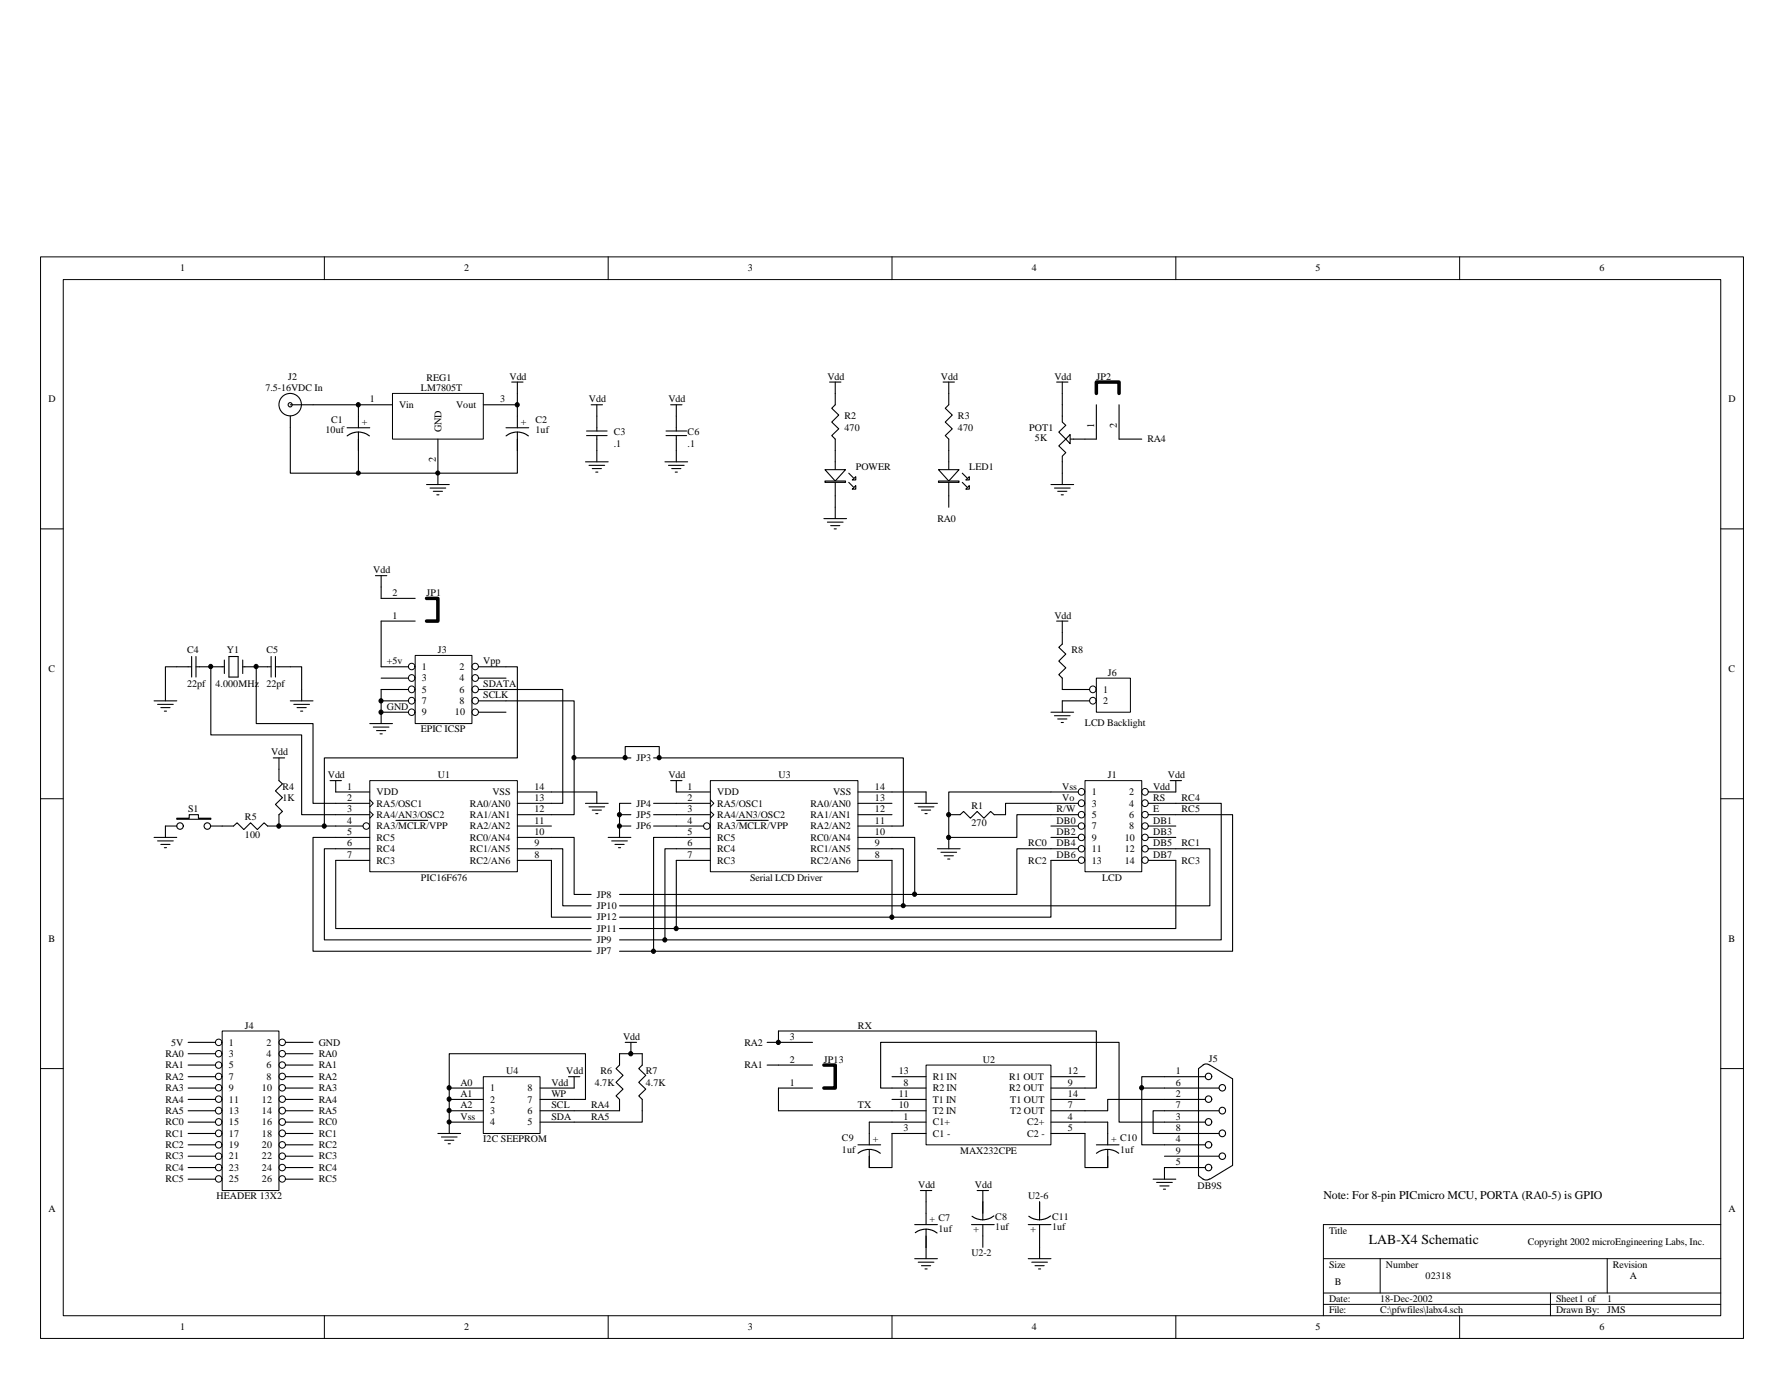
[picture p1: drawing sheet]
<svg xmlns="http://www.w3.org/2000/svg" width="279mm" height="216mm" viewBox="0 0 279 216" stroke-linecap="round" stroke-linejoin="round" font-family="sans-serif">
<g fill="none" stroke="#000" stroke-width=".16">
<path d="M6.3 40.2h266.7v169.3h-266.7zM9.9 43.8h259.6v162.2h-259.6zM50.8 40.2v3.6M95.2 40.2v3.6M139.7 40.2v3.6M184.1 40.2v3.6M228.6 40.2v3.6M6.3 82.8h3.6M269.5 82.8h3.5M6.3 125.1h3.6M269.5 125.1h3.5M6.3 167.3h3.6"/>
<path d="M269.5 167.3h3.5M207.3 197.1h62.2M216.2 197.1v5.3M251.7 197.1v5.3M269.5 191.7h-62.2v14.3M50.8 206v3.5M95.2 206v3.5M139.7 206v3.5M184.1 206v3.5M207.3 202.4h62.2M207.3 204.2h62.2M228.6 206v3.5"/>
<path d="M242.8 202.4v3.6"/>
</g>
<path d="M61.5 61.6h14.2v7.1h-14.2z" fill="#fff" stroke="#000" stroke-width=".16"/>
<g fill="none" stroke="#000" stroke-width=".17">
<path d="M80.1 59.8h1.8M81 59.8v1.8M45.5 65.2v1.8M47.2 63.4h1.8M54.4 67h3.5M56.1 67.6l.9 .2 .9 .4M56.1 67.6l-.9 .2-.8 .4M56.1 67.6v2.9M61.5 63.4h-5.4v3.6M66.8 75.9h3.6M67.4 76.4h2.4M67.9 76.9h1.4"/>
<path d="M68.4 77.5h.3M68.6 68.7v7.2M75.7 63.4h5.3v3.6M79.2 67h3.6M81 67.6l.9 .2 .9 .4M81 67.6l-.9 .2-.9 .4M81 67.6v2.9"/>
</g>
<circle cx="81" cy="63.4" r=".33" fill="#000" stroke="#000" stroke-width=".16"/>
<circle cx="45.4" cy="63.4" r=".33" fill="#fff" stroke="#000" stroke-width=".17"/>
<path d="M45.5 67v7.1h35.5v-3.6M47.2 63.3a1.76 1.76 0 0 0-2.5-1.5 1.76 1.76 0 0 0-.4 2.9 1.76 1.76 0 0 0 2.8-.9l.1-.4M49 63.4h7.1M56.1 70.5v3.6M91.7 72.3h3.5M91.9 68.2h3.2M91.9 67.5h3.2M92.2 72.9h2.5M92.8 73.4h1.4M93.3 73.9h.3M93.5 65.2v2.3M93.5 68.2v4.1" fill="none" stroke="#000" stroke-width=".17"/>
<path d="M34.8 161.4h8.9v25h-8.9z" fill="#fff" stroke="#000" stroke-width=".16"/>
<g fill="none" stroke="#000" stroke-width=".16">
<path d="M34.8 177.4a.51 .51 0 0 0-.7-.4 .51 .51 0 0 0-.2 .8 .51 .51 0 0 0 .8-.1l.1-.3M44.7 177.4a.51 .51 0 0 0-.7-.4 .51 .51 0 0 0-.2 .8 .51 .51 0 0 0 .8-.1l.1-.3"/>
<circle cx="34.2" cy="173.9" r=".52"/>
<circle cx="34.2" cy="175.7" r=".52"/>
<circle cx="34.2" cy="165" r=".51"/>
<circle cx="34.2" cy="168.5" r=".51"/>
<circle cx="34.2" cy="172.1" r=".51"/>
<circle cx="34.2" cy="179.2" r=".51"/>
<circle cx="34.2" cy="166.8" r=".51"/>
<circle cx="34.2" cy="163.2" r=".51"/>
<circle cx="34.2" cy="170.3" r=".51"/>
<circle cx="44.2" cy="173.9" r=".52"/>
<circle cx="44.2" cy="175.7" r=".52"/>
<circle cx="44.2" cy="165" r=".51"/>
<circle cx="44.2" cy="168.5" r=".51"/>
<circle cx="44.2" cy="172.1" r=".51"/>
<circle cx="44.2" cy="179.2" r=".51"/>
<circle cx="44.2" cy="163.2" r=".51"/>
<circle cx="44.2" cy="166.8" r=".51"/>
<circle cx="44.2" cy="170.3" r=".51"/>
<circle cx="34.2" cy="182.8" r=".51"/>
<circle cx="34.2" cy="184.6" r=".51"/>
<circle cx="34.2" cy="181" r=".51"/>
<circle cx="44.2" cy="184.6" r=".51"/>
<circle cx="44.2" cy="182.8" r=".51"/>
<circle cx="44.2" cy="181" r=".51"/>
</g>
<g fill="none" stroke="#000" stroke-width=".17">
<path d="M92.6 63.4h1.8M93.5 63.4v1.8M166.4 63.4v2.7l.5 .5-1.1 1 1.1 1.1-1.1 1.1 1.1 1.1-.5 .5v2.7M166.9 68.7h3M29.5 163.2h4.2M29.5 165h4.2M29.5 166.8h4.2M29.5 168.6h4.2M29.5 170.3h4.2M29.5 172.1h4.2M29.5 173.9h4.2M29.5 175.7h4.2"/>
<path d="M29.5 177.5h4.2M29.5 179.2h4.2M44.7 163.2h4.3M44.7 165h4.3M44.7 166.8h4.3M44.7 168.6h4.3M44.7 170.3h4.3M44.7 172.1h4.3M44.7 173.9h4.3M44.7 175.7h4.3M44.7 177.5h4.3M44.7 179.2h4.3"/>
<path d="M29.5 181h4.2M29.5 182.8h4.2M29.5 184.6h4.2M44.7 181h4.3M44.7 182.8h4.3M44.7 184.6h4.3"/>
</g>
<path d="M167.6 68v1.5l-.7-.8z" fill-rule="evenodd" fill="#fff" stroke="#000" stroke-width=".17"/>
<path d="M130.8 70.5v8.9M132.9 75.5l.7 .7M132.9 74.1l.7 .7M164.6 75.9h3.5M165.1 76.4h2.5M165.7 76.9h1.4M166.2 77.5h.3M166.4 74.1v1.8" fill="none" stroke="#000" stroke-width=".17"/>
<g fill="#fff" stroke="#000" stroke-width=".17">
<path d="M129.2 73.5h3.2l-1.6 1.8z" fill-rule="evenodd"/>
<path d="M133.5 76.6l.5-.6v.6z" fill-rule="evenodd"/>
<path d="M133.5 75.1l.5-.5v.5z" fill-rule="evenodd"/>
</g>
<path d="M129.2 75.3h3.2v.2h-3.2z" fill="#fff" stroke="#000" stroke-width=".17"/>
<path d="M129.9 59.8h1.8M130.8 59.8v3.6l-.5 .5 1.1 1.1-1.1 1.1 1.1 1-1.1 1.1 .5 .5v1.8M45.5 63.4h1.7M81 61.6v1.8" fill="none" stroke="#000" stroke-width=".17"/>
<path d="M145 166.8h19.6v12.4h-19.6z" fill="#fff" stroke="#000" stroke-width=".16"/>
<g fill="none" stroke="#000" stroke-width=".17">
<path d="M130.8 79.4v1.8M166.4 61.6v1.8M129 81.2h3.6M129.6 81.7h2.4M130.1 82.3h1.4M130.6 82.8h.4M121.9 161.4h49.8v8.9h-7.1M121.9 173.9h23.1M134.4 179.2h3.5M136.1 180l.9 .1 .9 .5M136.1 180l-.9 .1-.8 .5M139.7 168.6h5.3"/>
<path d="M139.7 172.1h5.3M145 177.5h-5.3v5.3h-3.6v-2.8M145 170.3h-7.1v-7.1h37.4v12.5h13.5M145 175.7h-8.9v3.5M164.6 177.5h5.3v5.3h3.6v-2.8M164.6 168.6h5.3M164.6 172.1h5.3M164.6 175.7h8.9v3.5M171.7 179.2h3.6M173.5 180l.9 .1 .8 .5M173.5 180l-.9 .1-.9 .5M178.8 170.3h12.1"/>
<path d="M188.4 166.7l.7-.1 .3 .2M188.4 166.8l-.7 .5v16.8l1 .6h.4l.3-.1M188.8 168.6h-10v10.6h10M188.8 172.1h-15.3v1.8h-8.9M189.5 166.8l3.5 2.1v13.6l-3.5 2.1M190.9 173.9h-10.3v3.6h10.3M191.9 177.4a.51 .51 0 0 0-.7-.4 .51 .51 0 0 0-.2 .8 .51 .51 0 0 0 .9-.1v-.3M143.3 191.7h3.5M143.3 197.1h3.5M143.8 197.6h2.5M144.1 186.4h1.8M144.3 198.2h1.5"/>
<path d="M144.9 198.7h.3M145 192.4l.9 .2 .9 .4M145 192.4l-.9 .2-.8 .4M145 186.4v5.3M145 192.4v4.7M152.1 191.7h3.6M153 186.4h1.8M153.9 186.4v4.6M153.9 191.7v3.6M155.7 190.4l-.7 .4-.7 .2-1.3-.2-.8-.4M161 191.7h3.6M161 197.1h3.6"/>
<path d="M161.6 197.6h2.4M162.1 198.2h1.4M162.6 198.7h.4M162.8 188.2v2.8M162.8 191.7v5.4M164.5 190.4l-.6 .4-.7 .2-1.3-.2-.8-.4M180.6 184.6h3.5M181.1 185.1h2.5M181.7 185.7h1.4M182.2 186.2h.3M182.4 181h8.5M188.8 182.8h-6.4v1.8"/>
<circle cx="189.3" cy="175.7" r=".52"/>
<circle cx="189.3" cy="168.5" r=".51"/>
<circle cx="189.3" cy="172.1" r=".51"/>
<circle cx="189.3" cy="179.2" r=".51"/>
<circle cx="191.4" cy="173.9" r=".52"/>
<circle cx="191.4" cy="170.3" r=".51"/>
<circle cx="189.3" cy="182.8" r=".51"/>
<circle cx="191.4" cy="181" r=".51"/>
</g>
<path d="M169.9 122.2h8.9v14.3h-8.9z" fill="#fff" stroke="#000" stroke-width=".16"/>
<g fill="none" stroke="#000" stroke-width=".16">
<path d="M169.9 125.7a.51 .51 0 0 0-.7-.4 .51 .51 0 0 0-.2 .8 .51 .51 0 0 0 .8-.1l.1-.2M179.8 125.7a.51 .51 0 0 0-.7-.4 .51 .51 0 0 0-.2 .8 .51 .51 0 0 0 .9-.1v-.2"/>
<circle cx="169.4" cy="124" r=".52"/>
<circle cx="169.4" cy="131.1" r=".51"/>
<circle cx="169.4" cy="127.6" r=".51"/>
<circle cx="169.4" cy="134.7" r=".51"/>
<circle cx="169.4" cy="132.9" r=".51"/>
<circle cx="169.4" cy="129.3" r=".51"/>
<circle cx="179.3" cy="124" r=".52"/>
<circle cx="179.3" cy="131.1" r=".51"/>
<circle cx="179.3" cy="134.7" r=".51"/>
<circle cx="179.3" cy="127.6" r=".51"/>
<circle cx="179.3" cy="132.9" r=".51"/>
<circle cx="179.3" cy="129.3" r=".51"/>
</g>
<g fill="none" stroke="#000" stroke-width=".17">
<path d="M146.8 132.9h3.6M147.4 133.4h2.4M147.9 134h1.4M148.4 134.5h.4M164.6 127.6h4.3M164.6 129.3h4.3M164.6 131.1h4.3M164.6 132.9h4.3M164.6 134.7h4.3M168.9 125.8h-11.4v1.8h-1.8l-.5-.6-1.1 1.1-1.1-1.1-1 1.1-1.1-1.1-.5 .6h-1.8M168.9 124h-20.3v8.9M179.9 124h4.2"/>
<path d="M179.9 125.8h4.2M179.9 127.6h4.2M179.9 129.3h4.2M179.9 131.1h4.2M179.9 132.9h4.2M179.9 134.7h4.2"/>
</g>
<path d="M171.7 106.2h5.3v5.3h-5.3z" fill="#fff" stroke="#000" stroke-width=".16"/>
<path d="M171.7 107.9a.51 .51 0 0 0-.7-.4 .51 .51 0 0 0-.2 .8 .51 .51 0 0 0 .8-.1l.1-.3M171.7 109.7a.51 .51 0 0 0-.7-.5 .51 .51 0 0 0-.2 .9 .51 .51 0 0 0 .8-.1l.1-.3" fill="none" stroke="#000" stroke-width=".16"/>
<path d="M165.5 97.2h1.8M166.4 97.2v3.6l-.6 .5 1.1 1.1-1.1 1.1 1.1 1.1-1.1 1 .6 .6v1.7h4.2M164.6 111.5h3.5M165.1 112.1h2.5M165.7 112.6h1.4M166.2 113.1h.3M170.6 109.7h-4.2v1.8M25.9 129.3h1.8M33 129.3h1.8M164.6 127.6h-5.3v3.5h-10.7M183.3 122.2h1.7M184.1 122.2v1.8" fill="none" stroke="#000" stroke-width=".17"/>
<path d="M27.7 128.1h1.9v-.5h1.5v.5h1.9v.2h-5.3z" fill-rule="evenodd" fill="#fff" stroke="#000" stroke-width=".17"/>
<g fill="none" stroke="#000" stroke-width=".17">
<path d="M42.8 118.7h1.8M43.7 118.7v3.5l.5 .5-1.1 1.1 1.1 1.1-1.1 1 1.1 1.1-.5 .6v1.7h-1.8l-.5-.5-1.1 1.1-1.1-1.1-1 1.1-1.1-1.1-.5 .5h-1.8"/>
<circle cx="28.2" cy="129.3" r=".51"/>
<circle cx="32.5" cy="129.3" r=".51"/>
</g>
<path d="M65 102.6h8.9v10.7h-8.9z" fill="#fff" stroke="#000" stroke-width=".16"/>
<g fill="none" stroke="#000" stroke-width=".16">
<path d="M65 107.9a.51 .51 0 0 0-.7-.4 .51 .51 0 0 0-.2 .8 .51 .51 0 0 0 .8-.1l.1-.3M65 109.7a.51 .51 0 0 0-.7-.5 .51 .51 0 0 0-.2 .9 .51 .51 0 0 0 .8-.1l.1-.3M74.9 107.9a.51 .51 0 0 0-.7-.4 .51 .51 0 0 0-.2 .8 .51 .51 0 0 0 .9-.1v-.3M74.9 109.7a.51 .51 0 0 0-.7-.5 .51 .51 0 0 0-.2 .9 .51 .51 0 0 0 .9-.1v-.3"/>
<circle cx="64.5" cy="106.2" r=".52"/>
<circle cx="64.5" cy="104.4" r=".51"/>
<circle cx="64.5" cy="111.5" r=".51"/>
<circle cx="74.4" cy="106.2" r=".52"/>
<circle cx="74.4" cy="104.4" r=".51"/>
<circle cx="74.4" cy="111.5" r=".51"/>
</g>
<g fill="none" stroke="#000" stroke-width=".17">
<path d="M58.8 90.1h1.8M59.7 90.1v3.6h5.3M65 97.2h-5.3v7.2h4.3M24.1 109.7h3.6M24.7 110.3h2.4M25.2 110.8h1.4M25.7 111.3h.4M30 104.4h-4.1v5.3M30 102.8v3.2M30.7 104.4h4.4M30.7 102.8v3.2M35.1 103.3v2.2"/>
<path d="M35.9 102.8h1.4v3.2h-1.4zM38 104.4h4.5M38 103.3v2.2M42.5 102.8v3.2M43.1 104.4h4.1v5.3M43.1 102.8v3.2M45.5 109.7h3.5M46 110.3h2.5M46.5 110.8h1.5M47.1 111.3h.3M57.9 113.3h3.6M58.5 113.8h2.4"/>
<path d="M59 114.4h1.4M59.5 114.9h.4M59.7 106.2h4.3M59.7 109.7h4.3M59.7 111.5h4.3M64 107.9h-4.3v5.4M75 104.4h4.2M75 106.2h4.2M75 107.9h4.2M75 109.7h4.2M75 111.5h4.2M24.1 131.1h3.6"/>
<path d="M24.7 131.7h2.4M25.2 132.2h1.4M25.7 132.7h.4M25.9 129.3v1.8M43.7 129.3h8.9M97 165v1.8l-.5 .5 1.1 1.1-1.1 1.1 1.1 1-1.1 1.1 .5 .5v1.8M100.6 165v1.8l-.6 .5 1.1 1.1-1.1 1.1 1.1 1-1.1 1.1 .6 .5v1.8"/>
</g>
<path d="M66.8 93.7h1.8v3.5h-1.8" fill="none" stroke="#000" stroke-width=".55"/>
<path d="M75.7 168.6h8.9v8.9h-8.9z" fill="#fff" stroke="#000" stroke-width=".16"/>
<g fill="none" stroke="#000" stroke-width=".17">
<path d="M165.5 59.8h1.8M166.4 59.8v1.8M104.1 72.3h3.6M104.3 68.2h3.2M104.3 67.5h3.2M104.7 72.9h2.4M105 63.4h1.8M105.2 73.4h1.4M105.7 73.9h.4M105.9 63.4v4.1M105.9 68.2v4.1M171.7 63.4v5.3h-1.8"/>
<path d="M175.3 63.4v5.3h3.5M68.6 177.5h3.5M69.1 178h2.5M69.6 178.5h1.5M70.2 179.1h.3M70.4 170.3v-5.3h21.3v7.1h-7.1M70.4 170.3h5.3M70.4 172.1h5.3M70.4 173.9h5.3M70.4 175.7h5.3M70.4 170.3v7.2M84.6 173.9h12.4"/>
<path d="M89 168.6h1.8M89.9 168.6v1.7h-5.3M97 165h3.6M97.9 163.2h1.8M98.8 163.2v1.8M100.6 173.9v1.8h-16"/>
</g>
<path d="M171.7 61.6v-1.8h3.6v1.8" fill="none" stroke="#000" stroke-width=".55"/>
<path d="M57.9 122.2h23.1v14.3h-23.1z" fill="#fff" stroke="#000" stroke-width=".16"/>
<g fill="none" stroke="#000" stroke-width=".17">
<path d="M52.6 125.8h5.3M52.6 127.6h5.3M52.6 129.3h4.3M52.6 131.1h5.3M52.6 132.9h5.3M52.6 134.7h5.3M52.6 124h5.3M62 128.4h5M81 125.8h5.4M81 127.6h5.4M81 129.3h5.4M81 131.1h5.4"/>
<path d="M81 132.9h5.4M81 134.7h5.4M81 124h5.4"/>
</g>
<g fill="none" stroke="#000" stroke-width=".16">
<path d="M57.9 127l.6 .6-.6 .5M57.9 125.2l.6 .6-.6 .5"/>
<circle cx="57.4" cy="129.3" r=".51"/>
</g>
<path d="M111.3 122.2h23.1v14.3h-23.1z" fill="#fff" stroke="#000" stroke-width=".16"/>
<g fill="none" stroke="#000" stroke-width=".17">
<path d="M148.6 70.5v8.9M150.7 75.5l.7 .7M150.7 74.1l.7 .7M33 104.4v10.7h14.2v12.5h5.4M40.1 104.4v8.9h8.9v12.5h3.6M79.2 107.9h8.9v17.9h-1.7M79.2 109.7h10.7v17.9h-3.5M51.7 122.2h1.8M52.6 134.7v10.7h40M52.6 132.9h-1.8v14.3h41.8M52.6 131.1h-3.6v17.8h43.6M52.6 122.2v1.8"/>
<path d="M86.4 131.1h3.5v8.9h2.7M86.4 132.9h1.7v8.9h4.5M86.4 134.7v8.9h6.2M95.2 131.1h3.6M95.8 131.7h2.5M96.3 132.2h1.4M96.9 132.7h.3M97 127.6h1.8M97 129.3v1.8M98.8 125.8h-1.8v3.5h1.8M102.4 125.8h8.9M102.4 127.6h8.9"/>
<path d="M102.4 129.3h7.8M105 122.2h1.8M105.9 122.2v1.8h5.4M111.3 134.7h-5.4v10.7h78.2v-10.7M115.4 128.4h4.9M134.4 131.1h8.9v8.9h16v-7.1h5.3M134.4 132.9h7.1v8.9h48v-8.9h-5.4M134.4 134.7h5.3v8.9h24.9v-8.9M134.4 125.8h5.3M134.4 127.6h5.3M134.4 129.3h5.3M134.4 124h5.3"/>
<path d="M184.1 125.8h7.2v21.4h-87.2v-14.3h7.2M184.1 127.6h8.9v21.3h-90.6v-17.8h8.9M97 140h46.3M97 141.8h44.5M97 143.6h42.7M97 145.4h8.9M97 147.2h7.1M97 148.9h5.4"/>
</g>
<g fill="none" stroke="#000" stroke-width=".16">
<path d="M111.3 127l.5 .6-.5 .5M111.3 125.2l.5 .6-.5 .5"/>
<circle cx="110.7" cy="129.3" r=".51"/>
</g>
<g fill="#fff" stroke="#000" stroke-width=".17">
<path d="M147 73.5h3.2l-1.6 1.8z" fill-rule="evenodd"/>
<path d="M151.8 76v.6h-.5z" fill-rule="evenodd"/>
<path d="M151.3 75.1l.5-.5v.5z" fill-rule="evenodd"/>
</g>
<path d="M147 75.3h3.2v.2h-3.2z" fill="#fff" stroke="#000" stroke-width=".17"/>
<g fill="none" stroke="#000" stroke-width=".17">
<path d="M147.7 59.8h1.8M148.6 59.8v3.6l-.6 .5 1.1 1.1-1.1 1.1 1.1 1-1.1 1.1 .6 .5v1.8M79.2 104.4h1.8v14.3h-30.2v10.6M89.9 118.7h8.9M97.9 118.7v-1.8h5.4v1.8M102.4 118.7h39.1v10.6h-1.8M86.4 124h7.1v1.8M91.7 125.8h3.5M92.2 126.3h2.5M92.8 126.8h1.4M93.3 127.4h.3M139.7 124h5.3v1.8"/>
<path d="M143.3 125.8h3.5M143.8 126.3h2.5M144.3 126.8h1.5M144.9 127.4h.3M120.1 166.8h7.2M120.1 163.2h7.2M121.9 161.4v1.8M127.3 170.3h-5.4v3.6"/>
</g>
<path d="M129 166.8h1.8v3.5h-1.8" fill="none" stroke="#000" stroke-width=".55"/>
<g fill="#000" stroke="#000" stroke-width=".16">
<circle cx="56.1" cy="63.4" r=".33"/>
<circle cx="56.1" cy="74.1" r=".32"/>
<circle cx="68.6" cy="74.1" r=".32"/>
<circle cx="33" cy="104.4" r=".33"/>
<circle cx="40.1" cy="104.4" r=".33"/>
<circle cx="59.7" cy="111.5" r=".33"/>
<circle cx="59.7" cy="109.7" r=".33"/>
<circle cx="89.9" cy="118.6" r=".33"/>
<circle cx="97.9" cy="118.6" r=".33"/>
<circle cx="103.2" cy="118.6" r=".33"/>
<circle cx="43.7" cy="129.3" r=".33"/>
<circle cx="50.8" cy="129.3" r=".33"/>
<circle cx="97" cy="129.3" r=".33"/>
<circle cx="97" cy="127.6" r=".33"/>
<circle cx="143.2" cy="140" r=".33"/>
<circle cx="148.6" cy="131.1" r=".33"/>
<circle cx="148.6" cy="127.6" r=".33"/>
<circle cx="102.3" cy="148.9" r=".33"/>
<circle cx="104.1" cy="147.2" r=".33"/>
<circle cx="105.9" cy="145.4" r=".33"/>
<circle cx="139.7" cy="143.6" r=".33"/>
<circle cx="141.5" cy="141.8" r=".32"/>
<circle cx="70.3" cy="173.9" r=".33"/>
<circle cx="70.3" cy="172.1" r=".33"/>
<circle cx="70.3" cy="170.3" r=".33"/>
<circle cx="70.3" cy="175.7" r=".32"/>
<circle cx="98.8" cy="165" r=".33"/>
<circle cx="121.9" cy="163.2" r=".33"/>
<circle cx="178.8" cy="170.3" r=".33"/>
</g>
<text font-size="2.2" x="214.4" y="194.7">LAB-X4 Schematic</text>
<text font-size="1.9" x="207.3" y="187.7">Note: For 8-pin PICmicro MCU, PORTA (RA0-5) is GPIO</text>
<g font-size="1.6">
<text x="28.2" y="42.5">1</text>
<text x="72.7" y="42.5">2</text>
<text x="117.1" y="42.5">3</text>
<text x="161.6" y="42.5">4</text>
<text x="206" y="42.5">5</text>
<text x="250.5" y="42.5">6</text>
<text x="45.1" y="59.4">J2</text>
<text x="66.8" y="59.6">REG1</text>
<text x="79.8" y="59.4">Vdd</text>
<text x="129.6" y="59.4">Vdd</text>
<text x="147.4" y="59.4">Vdd</text>
<text x="165.1" y="59.4">Vdd</text>
<text x="171.7" y="59.4">JP2</text>
<text x="7.6" y="63">D</text>
<text x="41.6" y="61.2">7.5-16VDC In</text>
<text x="57.9" y="63">1</text>
<text x="62.5" y="63.9">Vin</text>
<text x="65.9" y="61.2">LM7805T</text>
<text x="71.4" y="63.9">Vout</text>
<text x="78.4" y="63">3</text>
<text x="92.2" y="63">Vdd</text>
<text x="104.7" y="63">Vdd</text>
<text x="132.2" y="65.7">R2</text>
<text x="150" y="65.7">R3</text>
<text x="270.7" y="63">D</text>
<text x="51" y="67.8">10uf</text>
<text x="51.9" y="66.2">C1</text>
<text x="56.7" y="66.5">+</text>
<text x="69.1" y="67.6" transform="rotate(-90 69.1 67.6)">GND</text>
<text x="81.6" y="66.5">+</text>
<text x="83.9" y="66.2">C2</text>
<text x="83.9" y="67.8">1uf</text>
<text x="96.1" y="68.2">C3</text>
<text x="96.1" y="69.9">.1</text>
<text x="107.7" y="68.2">C6</text>
<text x="107.7" y="69.9">.1</text>
<text x="132.2" y="67.5">470</text>
<text x="150" y="67.5">470</text>
<text x="161.2" y="67.5">POT1</text>
<text x="162.1" y="69">5K</text>
<text x="171.4" y="67" transform="rotate(-90 171.4 67)">1</text>
<text x="174.9" y="67" transform="rotate(-90 174.9 67)">2</text>
<text x="179.7" y="69.3">RA4</text>
<text x="68.2" y="72.3" transform="rotate(-90 68.2 72.3)">2</text>
<text x="134" y="73.5">POWER</text>
<text x="151.8" y="73.5">LED1</text>
<text x="146.8" y="81.7">RA0</text>
<text x="58.5" y="89.7">Vdd</text>
<text x="61.5" y="93.3">2</text>
<text x="66.8" y="93.3">JP1</text>
<text x="61.5" y="96.9">1</text>
<text x="165.1" y="96.9">Vdd</text>
<text x="7.6" y="105.2">C</text>
<text x="29.3" y="102.2">C4</text>
<text x="29.3" y="107.6">22pf</text>
<text x="33.7" y="107.6">4.000MHz</text>
<text x="35.5" y="102.2">Y1</text>
<text x="41.7" y="102.2">C5</text>
<text x="41.7" y="107.6">22pf</text>
<text x="60.6" y="104">+5v</text>
<text x="66.1" y="104.9">1</text>
<text x="66.1" y="106.7">3</text>
<text x="68.6" y="102.2">J3</text>
<text x="72" y="104.9">2</text>
<text x="72" y="106.7">4</text>
<text x="75.7" y="104">Vpp</text>
<text x="75.7" y="107.6">SDATA</text>
<text x="167.8" y="102.2">R8</text>
<text x="173.5" y="105.8">J6</text>
<text x="270.7" y="105.2">C</text>
<text x="60.6" y="111.1">GND</text>
<text x="66.1" y="108.5">5</text>
<text x="66.1" y="110.2">7</text>
<text x="66.1" y="112">9</text>
<text x="71.2" y="112">10</text>
<text x="72" y="108.5">6</text>
<text x="72" y="110.2">8</text>
<text x="75.7" y="109.3">SCLK</text>
<text x="169.9" y="113.6">LCD Backlight</text>
<text x="172.8" y="108.5">1</text>
<text x="172.8" y="110.2">2</text>
<text x="42.5" y="118.3">Vdd</text>
<text x="65.9" y="114.7">EPIC ICSP</text>
<text x="99.7" y="119.2">JP3</text>
<text x="44.2" y="123.6">R4</text>
<text x="44.2" y="125.4">1K</text>
<text x="51.4" y="121.8">Vdd</text>
<text x="54.4" y="125.4">2</text>
<text x="54.4" y="123.6">1</text>
<text x="59" y="124.5">VDD</text>
<text x="68.6" y="121.8">U1</text>
<text x="77.1" y="124.5">VSS</text>
<text x="83.7" y="125.4">13</text>
<text x="83.7" y="123.6">14</text>
<text x="104.7" y="121.8">Vdd</text>
<text x="107.7" y="125.4">2</text>
<text x="107.7" y="123.6">1</text>
<text x="112.3" y="124.5">VDD</text>
<text x="121.9" y="121.8">U3</text>
<text x="130.5" y="124.5">VSS</text>
<text x="137" y="125.4">13</text>
<text x="137" y="123.6">14</text>
<text x="166.4" y="123.6">Vss</text>
<text x="166.4" y="125.4">Vo</text>
<text x="171" y="124.5">1</text>
<text x="173.5" y="121.8">J1</text>
<text x="176.9" y="124.5">2</text>
<text x="180.6" y="125.4">RS</text>
<text x="180.6" y="123.6">Vdd</text>
<text x="182.9" y="121.8">Vdd</text>
<text x="185" y="125.4">RC4</text>
<text x="29.5" y="127.2">S1</text>
<text x="38.4" y="128.4">R5</text>
<text x="38.4" y="131.3">100</text>
<text x="54.4" y="127.2">3</text>
<text x="54.4" y="130.7">5</text>
<text x="54.4" y="128.9">4</text>
<text x="59" y="128.1">RA4/AN3/OSC2</text>
<text x="59" y="131.6">RC5</text>
<text x="59" y="126.3">RA5/OSC1</text>
<text x="59" y="129.8">RA3/MCLR/VPP</text>
<text x="73.6" y="126.3">RA0/AN0</text>
<text x="73.6" y="128.1">RA1/AN1</text>
<text x="73.6" y="129.8">RA2/AN2</text>
<text x="73.6" y="131.6">RC0/AN4</text>
<text x="83.7" y="127.2">12</text>
<text x="83.7" y="128.9">11</text>
<text x="83.7" y="130.7">10</text>
<text x="99.7" y="126.3">JP4</text>
<text x="99.7" y="128.1">JP5</text>
<text x="99.7" y="129.8">JP6</text>
<text x="107.7" y="127.2">3</text>
<text x="107.7" y="130.7">5</text>
<text x="107.7" y="128.9">4</text>
<text x="112.3" y="128.1">RA4/AN3/OSC2</text>
<text x="112.3" y="131.6">RC5</text>
<text x="112.3" y="126.3">RA5/OSC1</text>
<text x="112.3" y="129.8">RA3/MCLR/VPP</text>
<text x="126.9" y="126.3">RA0/AN0</text>
<text x="126.9" y="128.1">RA1/AN1</text>
<text x="126.9" y="129.8">RA2/AN2</text>
<text x="126.9" y="131.6">RC0/AN4</text>
<text x="137" y="127.2">12</text>
<text x="137" y="128.9">11</text>
<text x="137" y="130.7">10</text>
<text x="152.1" y="126.6">R1</text>
<text x="152.1" y="129.3">270</text>
<text x="165.5" y="128.9">DB0</text>
<text x="165.5" y="130.7">DB2</text>
<text x="165.5" y="127.2">R/W</text>
<text x="171" y="126.3">3</text>
<text x="171" y="128.1">5</text>
<text x="171" y="129.8">7</text>
<text x="171" y="131.6">9</text>
<text x="176.1" y="131.6">10</text>
<text x="176.9" y="126.3">4</text>
<text x="176.9" y="128.1">6</text>
<text x="176.9" y="129.8">8</text>
<text x="180.6" y="130.7">DB3</text>
<text x="180.6" y="128.9">DB1</text>
<text x="180.6" y="127.2">E</text>
<text x="185" y="127.2">RC5</text>
<text x="54.4" y="134.3">7</text>
<text x="54.4" y="132.5">6</text>
<text x="59" y="135.2">RC3</text>
<text x="59" y="133.4">RC4</text>
<text x="65.9" y="137.9">PIC16F676</text>
<text x="73.6" y="133.4">RC1/AN5</text>
<text x="73.6" y="135.2">RC2/AN6</text>
<text x="83.7" y="132.5">9</text>
<text x="83.7" y="134.3">8</text>
<text x="107.7" y="134.3">7</text>
<text x="107.7" y="132.5">6</text>
<text x="112.3" y="135.2">RC3</text>
<text x="112.3" y="133.4">RC4</text>
<text x="117.5" y="137.9">Serial LCD Driver</text>
<text x="126.9" y="133.4">RC1/AN5</text>
<text x="126.9" y="135.2">RC2/AN6</text>
<text x="137" y="132.5">9</text>
<text x="137" y="134.3">8</text>
<text x="161" y="135.2">RC2</text>
<text x="161" y="132.5">RC0</text>
<text x="165.5" y="132.5">DB4</text>
<text x="165.5" y="134.3">DB6</text>
<text x="171" y="133.4">11</text>
<text x="171" y="135.2">13</text>
<text x="172.6" y="137.9">LCD</text>
<text x="176.1" y="133.4">12</text>
<text x="176.1" y="135.2">14</text>
<text x="180.6" y="134.3">DB7</text>
<text x="180.6" y="132.5">DB5</text>
<text x="185" y="132.5">RC1</text>
<text x="185" y="135.2">RC3</text>
<text x="93.5" y="140.5">JP8</text>
<text x="93.5" y="142.3">JP10</text>
<text x="7.6" y="147.5">B</text>
<text x="93.5" y="144.1">JP12</text>
<text x="93.5" y="145.9">JP11</text>
<text x="93.5" y="147.7">JP9</text>
<text x="93.5" y="149.4">JP7</text>
<text x="270.7" y="147.5">B</text>
<text x="38.4" y="161">J4</text>
<text x="134.4" y="161">RX</text>
<text x="25.9" y="165.5">RA0</text>
<text x="25.9" y="167.3">RA1</text>
<text x="26.8" y="163.7">5V</text>
<text x="35.9" y="163.7">1</text>
<text x="35.9" y="165.5">3</text>
<text x="35.9" y="167.3">5</text>
<text x="41.7" y="163.7">2</text>
<text x="41.7" y="165.5">4</text>
<text x="41.7" y="167.3">6</text>
<text x="49.9" y="165.5">RA0</text>
<text x="49.9" y="167.3">RA1</text>
<text x="49.9" y="163.7">GND</text>
<text x="97.6" y="162.8">Vdd</text>
<text x="116.6" y="167.3">RA1</text>
<text x="116.6" y="163.7">RA2</text>
<text x="123.7" y="166.4">2</text>
<text x="123.7" y="162.8">3</text>
<text x="129" y="166.4">JP13</text>
<text x="153.9" y="166.4">U2</text>
<text x="189.3" y="166.2">J5</text>
<text x="25.9" y="169.1">RA2</text>
<text x="25.9" y="170.9">RA3</text>
<text x="25.9" y="172.6">RA4</text>
<text x="35.9" y="169.1">7</text>
<text x="35.9" y="170.9">9</text>
<text x="35.9" y="172.6">11</text>
<text x="41" y="170.9">10</text>
<text x="41" y="172.6">12</text>
<text x="41.7" y="169.1">8</text>
<text x="49.9" y="169.1">RA2</text>
<text x="49.9" y="170.9">RA3</text>
<text x="49.9" y="172.6">RA4</text>
<text x="72.1" y="170">A0</text>
<text x="72.1" y="171.7">A1</text>
<text x="72.1" y="173.5">A2</text>
<text x="76.8" y="170.9">1</text>
<text x="76.8" y="172.6">2</text>
<text x="79.2" y="168.1">U4</text>
<text x="82.6" y="172.6">7</text>
<text x="82.6" y="170.9">8</text>
<text x="86.4" y="170">Vdd</text>
<text x="86.4" y="171.7">WP</text>
<text x="86.4" y="173.5">SCL</text>
<text x="88.7" y="168.1">Vdd</text>
<text x="92.6" y="173.5">RA4</text>
<text x="93.1" y="170">4.7K</text>
<text x="94" y="168.1">R6</text>
<text x="101.1" y="168.1">R7</text>
<text x="101.1" y="170">4.7K</text>
<text x="123.7" y="170">1</text>
<text x="134.4" y="173.5">TX</text>
<text x="140.8" y="168.1">13</text>
<text x="140.8" y="171.7">11</text>
<text x="140.8" y="173.5">10</text>
<text x="141.5" y="170">8</text>
<text x="146.1" y="169.1">R1 IN</text>
<text x="146.1" y="170.9">R2 IN</text>
<text x="146.1" y="172.6">T1 IN</text>
<text x="158" y="169.1">R1 OUT</text>
<text x="158" y="170.9">R2 OUT</text>
<text x="158.2" y="172.6">T1 OUT</text>
<text x="167.3" y="168.1">12</text>
<text x="167.3" y="170">9</text>
<text x="167.3" y="171.7">14</text>
<text x="167.3" y="173.5">7</text>
<text x="184.1" y="168.1">1</text>
<text x="184.1" y="170">6</text>
<text x="184.1" y="171.7">2</text>
<text x="184.1" y="173.5">7</text>
<text x="25.9" y="174.4">RA5</text>
<text x="25.9" y="176.2">RC0</text>
<text x="25.9" y="178">RC1</text>
<text x="25.9" y="179.7">RC2</text>
<text x="35.9" y="174.4">13</text>
<text x="35.9" y="176.2">15</text>
<text x="35.9" y="178">17</text>
<text x="35.9" y="179.7">19</text>
<text x="41" y="174.4">14</text>
<text x="41" y="176.2">16</text>
<text x="41" y="178">18</text>
<text x="41" y="179.7">20</text>
<text x="49.9" y="174.4">RA5</text>
<text x="49.9" y="176.2">RC0</text>
<text x="49.9" y="178">RC1</text>
<text x="49.9" y="179.7">RC2</text>
<text x="72.1" y="175.3">Vss</text>
<text x="75.7" y="178.9">I2C SEEPROM</text>
<text x="76.8" y="174.4">3</text>
<text x="76.8" y="176.2">4</text>
<text x="82.6" y="176.2">5</text>
<text x="82.6" y="174.4">6</text>
<text x="86.4" y="175.3">SDA</text>
<text x="92.6" y="175.3">RA5</text>
<text x="131.9" y="178.7">C9</text>
<text x="136.7" y="178.9">+</text>
<text x="141.5" y="175.3">1</text>
<text x="141.5" y="177.1">3</text>
<text x="146.1" y="174.4">T2 IN</text>
<text x="146.1" y="176.2">C1+</text>
<text x="146.1" y="178">C1 -</text>
<text x="158.2" y="174.4">T2 OUT</text>
<text x="160.9" y="176.2">C2+</text>
<text x="160.9" y="178">C2 -</text>
<text x="167.3" y="175.3">4</text>
<text x="167.3" y="177.1">5</text>
<text x="174" y="178.9">+ C10</text>
<text x="184.1" y="175.3">3</text>
<text x="184.1" y="177.1">8</text>
<text x="184.1" y="178.9">4</text>
<text x="25.9" y="181.5">RC3</text>
<text x="25.9" y="183.3">RC4</text>
<text x="25.9" y="185.1">RC5</text>
<text x="35.9" y="181.5">21</text>
<text x="35.9" y="183.3">23</text>
<text x="35.9" y="185.1">25</text>
<text x="41" y="181.5">22</text>
<text x="41" y="183.3">24</text>
<text x="41" y="185.1">26</text>
<text x="49.9" y="181.5">RC3</text>
<text x="49.9" y="183.3">RC4</text>
<text x="49.9" y="185.1">RC5</text>
<text x="131.9" y="180.5">1uf</text>
<text x="150.4" y="180.6">MAX232CPE</text>
<text x="175.4" y="180.5">1uf</text>
<text x="184.1" y="180.6">9</text>
<text x="184.1" y="182.4">5</text>
<text x="7.6" y="189.7">A</text>
<text x="33.9" y="187.8">HEADER 13X2</text>
<text x="143.8" y="186">Vdd</text>
<text x="145.6" y="191.3">+ C7</text>
<text x="152.7" y="186">Vdd</text>
<text x="155.9" y="191">C8</text>
<text x="161" y="187.8">U2-6</text>
<text x="164.8" y="191">C11</text>
<text x="187.5" y="186.2">DB9S</text>
<text x="270.7" y="189.7">A</text>
<text x="147" y="193">1uf</text>
<text x="152.1" y="196.7">U2-2</text>
<text x="153.4" y="192.1" transform="rotate(-180 153.4 192.1)">+</text>
<text x="155.9" y="192.6">1uf</text>
<text x="162.3" y="192.1" transform="rotate(-180 162.3 192.1)">+</text>
<text x="164.8" y="192.6">1uf</text>
<text x="208.2" y="193.1">Title</text>
<text x="239.3" y="194.9">Copyright 2002 microEngineering Labs, Inc.</text>
<text x="208.2" y="198.5">Size</text>
<text x="208.2" y="203.8">Date:</text>
<text x="209" y="201.1">B</text>
<text x="216.2" y="203.8">18-Dec-2002</text>
<text x="217" y="198.5">Number</text>
<text x="223.3" y="200.2">02318</text>
<text x="243.7" y="203.8">Sheet1 of</text>
<text x="251.7" y="203.8">1</text>
<text x="252.6" y="198.5">Revision</text>
<text x="255.3" y="200.2">A</text>
<text x="28.2" y="208.3">1</text>
<text x="72.7" y="208.3">2</text>
<text x="117.1" y="208.3">3</text>
<text x="161.6" y="208.3">4</text>
<text x="206" y="208.3">5</text>
<text x="208.2" y="205.6">File:</text>
<text x="216.2" y="205.6">C:\pfwfiles\labx4.sch</text>
<text x="243.7" y="205.6">Drawn By:</text>
<text x="250.5" y="208.3">6</text>
<text x="251.7" y="205.6">JMS</text>
</g>
</svg>
